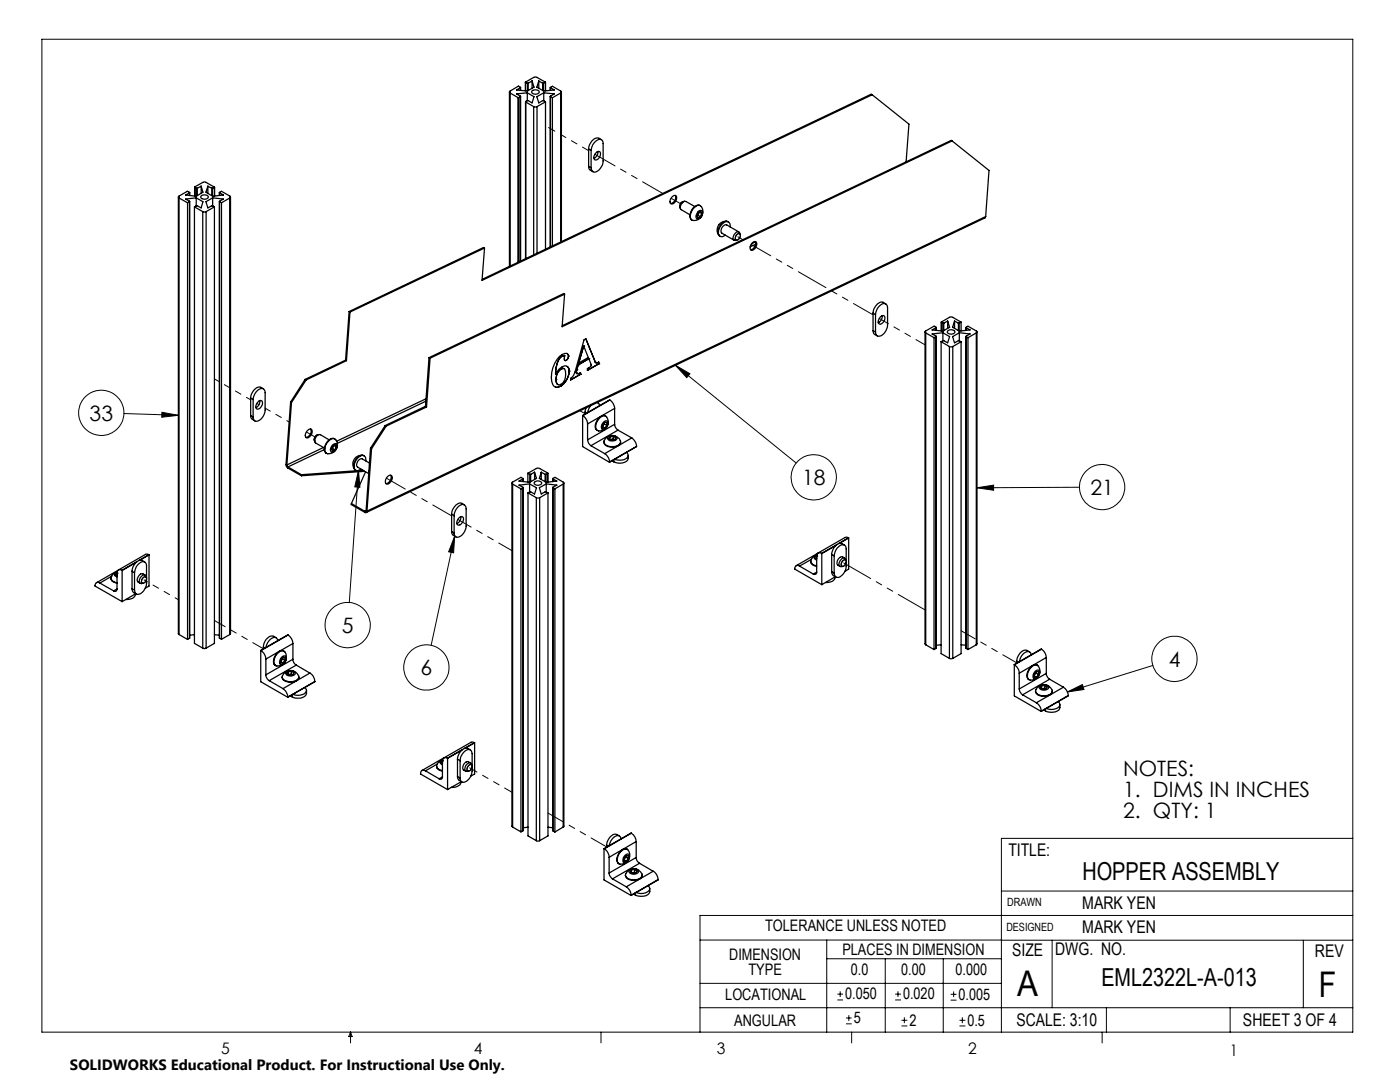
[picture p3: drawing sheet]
<svg xmlns="http://www.w3.org/2000/svg" width="279mm" height="216mm" viewBox="0 0 279 216" stroke-linecap="round" stroke-linejoin="round" font-family="sans-serif">
<g fill="none" stroke="#000" stroke-width=".2">
<path d="M8.4 7.8h261.6v198.2h-261.6zM134.8 72.9l2.9 1.7-.6 .8zM134.8 72.9l24.1 19.5M24.7 82.5l10.9 .4M32.3 82.3l3.3 .6-3.3 .4zM71.5 93.9l.3 3.3h-1zM71.5 93.9l-1.8 26.3M195 97.3l3.3-.5v1zM215.4 97.2l-20.4 .1M90.7 107l-.2 3.3-1-.2zM90.7 107l-4.7 21.8M213 138.1l3-1.5 .3 1z"/>
<path d="M230.1 132.8l-17.1 5.3M199.8 177.8h70.2M270 167.3h-70.2v38.7M139.7 187.6h60.2M139.7 196.2h60.1M165 187.6v18.4M165 191.3h34.8M167.1 199.5h1.1M167.1 198.4h1.1M167.7 197.8v1.1M176.7 191.3v14.7M178.6 199.5h1.2"/>
<path d="M178.6 198.4h1.2M179.2 197.8v1.1M188.2 191.3v14.7M189.7 199.6h1.2M189.7 198.4h1.2M190.3 197.8v1.2M199.8 187.6h70.2M210 187.6v13.5M260.1 187.6v13.5M270 182.7h-130.3v23.3M70 206v2.1M70 206l.3 .8h-.7z"/>
<path d="M119.9 206v2.1M139.7 201.1h130.3M168.8 204.3h1.2M168.8 203.1h1.2M169.4 202.6v1.1M170 206v2.1M179.9 204.7h1.2M179.9 203.6h1.2M180.5 203v1.2M191.5 204.7h1.2M191.5 203.6h1.2M192.1 203v1.2"/>
<path d="M220 206v2.1M220.8 201.1v4.9M245.5 201.1v4.9"/>
<circle cx="20.2" cy="82.4" r="4.5"/>
<circle cx="162.4" cy="95.3" r="4.5"/>
<circle cx="219.9" cy="97.2" r="4.5"/>
<circle cx="69.4" cy="124.7" r="4.5"/>
<circle cx="85.1" cy="133.2" r="4.5"/>
<circle cx="234.4" cy="131.5" r="4.5"/>
</g>
<path d="M134.8 72.9l2.9 1.7-.6 .8zM195 97.3l3.3-.5v1zM213 138.1l3-1.5 .3 1zM90.7 107l-.2 3.3-1-.2zM32.3 82.3l3.3 .6-3.3 .4zM71.5 93.9l.3 3.3h-1z" fill="#000"/>
<g fill="none" stroke="#000" stroke-width=".25">
<path d="M101.7 18.3v34.9M101.8 18.6l1.6 .9M101.8 18.6v34.5M103.4 19.5h.1M103.4 19.5v32.9M103.5 19.5v32.8M103.9 19.2l-.4 .3M103.9 17.5v.5M103.9 19.2v32.9M104.8 16.4l2.1-1.1 2 1.1M104.8 16.4l.4 .2M104.8 16.4v1.7"/>
<path d="M105.2 18.5l1.4 .8-.4 1.2-.8-.4-.5 .3M105.2 18.2l-2.1-.2 .8-.5-.4-.3-1.8 1v.2l.1 .2M105.2 16.6h.2M105.2 18.5l-2.1 .2 .8 .5M105.2 16.6v1.6M105.2 18.5v1.6M105.4 16.6v1.5M106.2 18.2l.7-.3a.54 .54 0 0 1 .7 .6l-.7 .3a.58 .58 0 0 1-.7-.6zM106.2 16.2l-.8 .4M106.2 16.2l.4 1.2-1.4 .8M106.2 16.2v1.4M107.5 16.2l.8 .4"/>
<path d="M107.5 16.2l-.4 1.2 1.4 .8 2.1-.2-.7-.5M107.5 16.2v1.4M108.3 16.6h.2M108.3 16.6v1.5M108.5 16.6v1.6M108.5 18.5l2.1 .2-.7 .6M108.5 18.5l-1.4 .8 .4 1.2 .8-.4 .6 .2M108.5 18.5v1.6M108.9 16.4l-.4 .2M108.9 16.4v1.7M109.8 17.5v.5M109.8 19.2v30.1"/>
<path d="M109.9 17.5l.3-.3 1.8 1v.2l-.1 .2M109.9 19.3l.3 .2M109.9 17.5v.5M109.9 19.3v29.9M110.2 19.5v29.6M111.9 18.6l-1.7 .9M111.9 18.6v29.7M112 18.3v29.9M174.1 18.9l-77.9 37.1 .5-6.5M174.1 18.9l7.3 5.9-.6 7.5M174.1 18.9l-.3-.1-77.6 36.9M35.6 39.3v87.1l.1 .2"/>
<path d="M35.7 39.5l1.7 1M35.7 39.5v87.1M37.8 38.5l-.4-.3-1.8 1 .1 .3M37.8 38.5v.5M37.9 38.4v.6M38.8 37.4v1.7M38.9 37.4l.3 .2M38.9 37.4v1.7M39.2 39.5l-2.2 .2 .8 .6M39.2 39.5l1.3 .8-.4 1.2-.8-.5-.5 .3M39.2 39.5v1.6M39.2 37.6h.2"/>
<path d="M39.2 37.6v1.5M39.4 37.6v1.4M40.1 37.1l.4 1.2-1.3 .9-2.2-.3 .8-.4M40.1 37.1l-.7 .5M40.1 37.1v1.5M40.3 39l.5-.1a.54 .54 0 0 1 .7 .6l-.7 .3a.54 .54 0 0 1-.7-.6zM41.5 37.1l.8 .5M41.5 37.1l-.4 1.2 1.3 .9 2.2-.3-.8-.4M41.5 37.1v1.5M42.3 37.6h.1M42.3 37.6v1.4M42.4 39.5l2.2 .2-.8 .6"/>
<path d="M42.4 39.5l-1.3 .8 .4 1.2 .9-.4M42.4 37.6v1.5M42.4 39.5v1.6M42.8 37.4l-2.1-1.1-1.8 1.1M42.8 37.4l-.4 .2M42.8 37.4v1.7M43.8 38.4v.6M43.8 38.5v-.1l.4-.2 1.8 1-.1 .3M43.8 38.5v.5M45.9 39.5l-1.7 1M45.9 39.5v87.1M46 39.3v87.1l-.1 .2"/>
<path d="M104.9 20.3v31.3M104.9 20.4l1.6 .9M104.9 20.4v31.2M106.5 21.3h.7M106.5 21.3v29.6M107.2 21.3v29.3M108.9 20.3l-1.7 1M108.9 20.3v29.4M117.5 33.2l.1 .6 .7 .5M117.5 29.7l.5 .3M117.5 33.2l.5 .3M117.5 29.7v3.5"/>
<path d="M118 30a2.32 2.32 0 0 1 1.8-2.2 .69 .69 0 0 1 .6 .8v3.5a2.32 2.32 0 0 1-1.8 2.3 .83 .83 0 0 1-.6-.9M118 30v3.5M119 30.5a.51 .51 0 0 1 .8-.2 1.18 1.18 0 0 1-1.1 1.6 .94 .94 0 0 1 .3-1.4zM119.3 30.2v.3l-.2 .6-.6 .5M120 27.9a1.35 1.35 0 0 0-2.2 .7l-.3 1.1M134.1 39.4a.55 .55 0 0 1 .9-.2 1.1 1.1 0 0 1-1.1 1.4 .89 .89 0 0 1 .2-1.2zM134.8 39a1.2 1.2 0 0 1-1 1.6M190 28.1l-77.8 37.1 .5-6.5M190 28.1l7.4 5.9-.7 9.2M190 28.1l-.2-.1-77.6 37M37.4 40.5v87.1M37.8 40.3l-.4 .2"/>
<path d="M37.8 40.3v87.1M37.9 40.2l-.1 87.2M38.8 41.3v87.1l1.7 .9M38.8 41.3l1.7 .9M40.5 42.2h.6M40.5 42.2v87.1M41.1 42.2v87.1M42.4 41.1l.4 .2M42.8 41.3l-1.7 .9M42.8 41.3v87.1l-1.7 .9M43.8 40.2v87.2M43.8 40.3l.4 .2"/>
<path d="M43.8 40.3v87.1M44.2 40.5v87.1M96.7 49.5l-26.9 12.8M96.7 49.5l-.2-.1-26.8 12.8M112.7 58.7l-26.9 12.8M112.7 58.7l-.2-.1-26.9 12.8M136.7 40.1a1.02 1.02 0 0 0-.9 1.6M138.4 41.5a1.15 1.15 0 0 1 1.4-.4 1.71 1.71 0 0 1 .2 2.1 1.71 1.71 0 0 1-2 .7 1.78 1.78 0 0 1 .4-2.4zM138.6 41.2l-1.7-1a1.08 1.08 0 0 0-.9 1.6l1.7 1.1M139.1 43.1l.2 .4 .5-.3M139.3 43l-.2 .1M139.3 43l.5 .2"/>
<path d="M139.5 42.1l.2-.1 .4 .1a1.08 1.08 0 0 1-1.1 1.5 1.33 1.33 0 0 1 .5-1.5zM139.6 42.3l-.3 .7M139.6 42.3l.5 .3M139.8 41a1.49 1.49 0 0 0-1.9 1.2 1.21 1.21 0 0 0 .2 1.7M140.1 42.6l-.3 .6M140.1 42.6l-.3-.4-.5 .2-.2 .7M143.4 46.9l.3 .3M145 44.1a1.78 1.78 0 0 0-1.6 .9 1.78 1.78 0 0 0 0 1.9M145.4 44.3a1.55 1.55 0 0 0-2 1.3 1.33 1.33 0 0 0 0 1.3M145.7 45.3a.8 .8 0 0 0-.4-1.1 .8 .8 0 0 0-1 .4 1.82 1.82 0 0 0-.6 2.6 .95 .95 0 0 0 1-.3M147 46.9l.6-.3a.78 .78 0 0 1 0 .9 .78 .78 0 0 1-.8 .3v-.4zM147.5 46.3l-2.5-1.4a1.1 1.1 0 0 0-.9 1.6l2.4 1.4"/>
<path d="M147.7 46.8l-.1-.4a.78 .78 0 0 0-1.2 .7 .6 .6 0 0 0 .1 .8h.5M150.2 48.4l.5-.2a.93 .93 0 0 1-.2 1.6l-.5 .2a.82 .82 0 0 1 0-1.4zM150.7 48.2a1.21 1.21 0 0 1-.9 1.6M150.8 48.3l-.8 .3M150.8 48.7l-1.1 .5M196.7 43.2l-.1 .3-123.5 58.8M196.7 43.2l-123.5 58.8M50 79.4l.5 .3M50 79.4v3.5M50.5 79.7a2.32 2.32 0 0 1 1.8-2.2 .76 .76 0 0 1 .6 .9v3.4a2.32 2.32 0 0 1-1.8 2.3 .76 .76 0 0 1-.6-.9M50.5 79.7v3.5M51.9 79.9l-.3 .9-.6 .5"/>
<path d="M52.6 77.6a1.34 1.34 0 0 0-2.2 .7l-.4 1.1M60.9 75.7l.2 .1M60.9 75.7l-2.9 4.5M61.1 75.8l-2.9 4.5M69 71.9l.1 .1M69 71.9l-8.1 3.8M69.1 72l-8 3.8M69.7 62.2l.1 .1M69.7 62.2l-.7 9.7M69.8 62.3l-.7 9.7M85.1 79.6l-17.9 8.5M85.6 71.4l.2 .1"/>
<path d="M85.6 71.4l-.7 9.7M85.8 71.5l-.7 9.7M110.9 74.3v.4M110.9 74.3h.1M110.9 74.7h.1M110.9 75.7l.1 .6 .4 .4M110.9 75.7h.1M111.9 77l-.5 .3-.5-.1M111.9 77h.1M112 73.6a2.32 2.32 0 0 0-1.1 2.1M112 73.6a.53 .53 0 0 1 .7 .1 2.17 2.17 0 0 1-1.2 3.1M112 73.6h.1"/>
<path d="M112.2 71a3.9 3.9 0 0 0-1.3 3.3M112.2 71h.1M112.5 73.6h-.5M112.6 70.9l-.4 .1M112.6 70.9h.1M112.6 71v.8l.2 .2 .2-.1M113 71.9l-.2 .1M113 71.9h.1M113.2 73.1l.3 .4 .1 .5M113.3 70.7l.2 .3M113.5 71l-.2 .6-.3 .3M113.5 71l-.1-.3-.3-.2a2.21 2.21 0 0 0-2 1.3 5.5 5.5 0 0 0-.8 5 .94 .94 0 0 0 1.6 .2"/>
<path d="M113.5 71h.1M113.6 74a3.8 3.8 0 0 1-1.7 3M113.6 74l-.1-.5a1.14 1.14 0 0 0-2 .2l-.6 1M113.6 74h.1M115 74.3l.3 .3 .6-.2v.3M115 74.3l.1 .2M115 74.3h.1M115.1 73.8l-.1 .5M115.1 73.8h.1M115.4 72.8h.1M115.4 72.8l-.3 1M115.5 72.4h.1"/>
<path d="M115.9 74.7h.1M116.5 69h.1M116.5 69l-1 3.4M116.5 69l.9 2.3-1.9 1.1M117.5 71.6l.5 1.1a.77 .77 0 0 1-.8 .9v.3l2.3-1.3M117.5 71.6h.1M117.5 71.6l-2.1 1.2M118.8 72.3l-1.9-4.7-.3 .2-1.8 6.4a2.05 2.05 0 0 1-.9 1.3v.3l2-1.1M118.8 72.3l.3 .2 .4-.3v.4M118.8 72.3l.2 .1M118.8 72.3h.1M119.5 72.6h.1"/>
<path d="M121.7 79.8a2.1 2.1 0 0 1 1 1.7M121.7 79.8l-5.4 3.1M174.2 66l.2 .6 .7 .4M174.2 62.5l.5 .3M174.2 66l.5 .3M174.2 62.5v3.5M174.7 62.8a2.24 2.24 0 0 1 1.8-2.2 .76 .76 0 0 1 .6 .8v3.5a2.24 2.24 0 0 1-1.8 2.2 .76 .76 0 0 1-.6-.8M174.7 62.8v3.5M175.7 63.2a.48 .48 0 0 1 .5-.2 .48 .48 0 0 1 .4 .3l-.2 .9a.71 .71 0 0 1-1 .4 1.07 1.07 0 0 1 .3-1.4zM176.1 63l-.2 .9-.6 .5M176.8 60.6l-.6-.3a1.96 1.96 0 0 0-2 2.2M184.6 66.2v62.3l.1 .2"/>
<path d="M184.7 66.4l1.7 1M184.7 66.4v62.3M186.4 67.4v62.2M186.8 65.4v-.1l-.4-.2-1.7 1-.1 .2 .1 .1M186.8 67.2l-.4 .2M186.8 65.4l-.8 .4 2.2 .3M186.8 65.4v.5M186.8 67.2v62.2M186.8 67.1v62.3M186.8 65.3v.6M187.8 68.2l1.7 .9M187.8 68.2v62.2l1.7 1"/>
<path d="M187.9 64.3v1.7M187.9 64.3l.3 .2M188.2 66.4l1.3 .8-.4 1.2-.8-.5-.1 .1M188.2 66.4l-2.2 .2 .8 .6M188.2 64.5h.1M188.2 68l-.4 .2M188.2 64.5v1.5M188.2 66.4v1.6M188.3 64.5v1.5M189.1 66.1l.7-.3a.58 .58 0 0 1 .7 .6l-.4 .2h-.6l-.4-.2zM189.1 64.1l.4 1.2-1.3 .8M189.1 64.1l-.8 .4"/>
<path d="M189.1 64.1v1.4M189.5 69.1h.6M189.5 69.1v62.3M190.1 69.1v62.3M190.5 64.1l.8 .4M190.5 64.1l-.4 1.2 1.4 .8M190.5 64.1v1.4M191.3 64.5h.1M191.3 64.5v1.5M191.4 68l.4 .2M191.4 64.5v1.5M191.5 66.4l2.1 .2-.8 .6"/>
<path d="M191.5 66.4l-1.4 .8 .4 1.2 .9-.4M191.5 66.4v1.6M191.8 64.3l-2-1.1-1.9 1.1M191.8 68.2l-1.7 .9M191.8 64.3l-.4 .2M191.8 64.3v1.7M191.8 68.2v62.2l-1.7 1M192.8 67.1v62.3M192.8 65.3v.6M192.8 65.4v-.1l.4-.2 1.7 1 .1 .2-.2 .1M192.8 67.2l.4 .2M192.8 65.4l.8 .4-2.1 .3"/>
<path d="M192.8 65.4v.5M192.8 67.2v62.2M193.2 67.4v62.2M194.8 66.4l-1.6 1M194.8 66.4v62.3M195 66.2v62.3l-.2 .2M50 82.9a1.04 1.04 0 0 0 .9 1.1M50 82.9l.5 .3M51.5 80.2a.51 .51 0 0 1 .8-.2 1.22 1.22 0 0 1-1 1.6 .94 .94 0 0 1 .2-1.4zM57.1 92.7v.3l.3 .4M57.1 92.7l.2 .1M57.3 92.8l.2 .4"/>
<path d="M57.4 93.4l2.7 1.5M57.5 93.2l2.6 1.5M57.5 93.2l-.1 .2M58 80.2l.2 .1M58 80.2l-.9 12.5M58.2 80.3l-.9 12.5M60.1 94.7v.2M61.2 86a.64 .64 0 0 1 1-.2 1.26 1.26 0 0 1-1 1.6 .84 .84 0 0 1 0-1.4zM62 85.6a1.19 1.19 0 0 1-1 1.7M63.7 86.7a.97 .97 0 0 0-.9 .5 .97 .97 0 0 0 .1 1M64.6 89.3l-7.3 3.5M64.7 89.7l-7.2 3.5"/>
<path d="M65.5 88.1a.93 .93 0 0 1 1.6-.2 1.73 1.73 0 0 1-.1 1.9 1.73 1.73 0 0 1-1.9 .6 1.82 1.82 0 0 1 .4-2.3zM65.7 87.8l-1.7-1.1a1.11 1.11 0 0 0-1 1.7l1.7 1M66.1 89.6l.3 .4 .4-.2M66.3 88.8a.56 .56 0 0 1 1 0 1.29 1.29 0 0 1-1.1 1.4 .9 .9 0 0 1 .1-1.4zM66.4 89.5l-.3 .1M66.4 89.5l.4 .3M66.8 87.6l-.1-.1a1.52 1.52 0 0 0-1.8 1.3 1.16 1.16 0 0 0 .3 1.7M67.1 89.1l-.2-.3-.5 .2-.3 .6M67.1 89.1l-.3 .7M67.1 89.1l-.5-.2-.2 .6M72.3 90.8a1.74 1.74 0 0 0-1.7 .9 1.74 1.74 0 0 0 .1 1.9M72.4 93.8l-12.3 .9"/>
<path d="M72.7 90.9a1.49 1.49 0 0 0-1.9 1.2 1.21 1.21 0 0 0 .2 1.7M72.8 94.1l-12.7 .8M73 94.2l-2.9 6.3M73 92a.79 .79 0 0 0-.3-1 .79 .79 0 0 0-1.1 .2 2.02 2.02 0 0 0-.7 2.6 .91 .91 0 0 0 1.1-.2M73.6 93.9v.4M73.7 92.4l-1.4-.8a1.06 1.06 0 0 0-.9 1.6l2.2 1.3M73.9 89.4l.3 .1M73.9 89.4l-.8 12.5M74.2 89.5l-1 12.5M76.9 84.9l.2 .1M76.9 84.9l-3 4.5M77.1 85l-2.9 4.5"/>
<path d="M77.3 95.1a.62 .62 0 0 1 .8-.2 1.16 1.16 0 0 1-1 1.7 1 1 0 0 1 .2-1.5zM78 94.8a1.22 1.22 0 0 1-1 1.7M84.9 81.1l.2 .1M84.9 81.1l-8 3.8M85 80l-17.7 8.5M85.1 81.2l-8 3.8M102.2 96.4v68.5l.1 .1M102.3 96.6l1.7 .9M102.3 96.6v68.4M104 97.5v68.5M104.4 95.5v.6M104.4 97.3v68.5"/>
<path d="M105.3 94.4l2.1-1 1.9 1-.3 .3M105.3 94.4l.4 .3M105.3 94.4v1.8M105.4 98.4l1.6 .9M105.4 98.4v68.4l1.6 .9M105.7 96.6l1.4 .7-.4 1.3-.8-.5-.5 .3M105.7 96.6l-2.1 .2 .8 .5-.4 .2M105.7 96.6v1.5M105.7 94.7h.2M105.7 94.7v1.5M105.9 94.7v1.4M106.6 96.2l.8-.2 .5 .1 .2 .3a.89 .89 0 0 1-1.5 0z"/>
<path d="M106.7 94.2l.4 1.3-1.4 .7-2.1-.2 .8-.5-.4-.3-1.8 1v.2l.1 .2M106.7 94.2l-.8 .5M106.7 94.2v1.5M107 99.3h.7M107 99.3v68.4M107.7 99.3v68.4M108 94.2l.8 .5M108 94.2l-.4 1.3 1.4 .7 2.1-.2-.8-.4M108 94.2v1.5M108.8 94.7h.2M108.8 94.7v1.4M109 94.7v1.5"/>
<path d="M109 96.6l2.1 .2-.8 .5M109 96.6l-1.4 .7 .4 1.3 .8-.5 .6 .3M109 96.6v1.5M109.3 94.4v1.8M109.4 98.4l-1.7 .9M109.4 98.4v68.4l-1.7 .9M110.3 97.3v68.5M110.3 95.5v.6M110.3 95.6l.5-.4 1.7 1v.2l-.1 .2M110.3 97.3l.4 .2M110.3 95.6v.5M110.7 97.5v68.5"/>
<path d="M112.4 96.6l-1.7 .9M112.4 96.6v68.4M112.5 96.4v68.5l-.1 .1M116.3 82.9h.1M116.3 82.9v6.2l5.3 3.2M116.3 82.9a2.1 2.1 0 0 1 1 1.7M116.8 82.2v.4M116.8 82.2l.3 .2M116.9 81.4l-.1 .8M117.3 87.8a1.57 1.57 0 0 0 .6 1.1M117.3 84.6v3.2M117.9 80.9l-.6 1.4"/>
<path d="M117.9 88.9l2.8 1.6M119.2 80.3l.3 .2 .2 .5M119.2 80.3l.1 .1M119.8 83.3a.9 .9 0 0 1 1.1-.3 .9 .9 0 0 1 .5 1 1.71 1.71 0 0 1-2.2 1.9 1.83 1.83 0 0 1 .6-2.6zM120.3 85.2l.4 .2M120.4 84.2l.3-.1a.41 .41 0 0 1 .7 .2l-.2 .6a.78 .78 0 0 1-1.1 .6v-.7zM120.5 88.2a1.08 1.08 0 0 0 1.3 1 1.54 1.54 0 0 0 2.1-1M120.6 84.6l-.3 .5M120.6 84.3v.3M120.6 84.6l.5 .3M120.7 90.5a2.1 2.1 0 0 1 .9 1.7M120.8 87.5a1.77 1.77 0 0 1 3.1 .7 1.4 1.4 0 0 1-1.7 .9 1.24 1.24 0 0 1-1.6-1.2z"/>
<path d="M120.9 83a1.56 1.56 0 0 0-1.9 1.3 1.05 1.05 0 0 0 .2 1.6M121.1 84.9v-.6h-.4l-.4 .5v.6h.4M121.1 84.9l-.4 .5M121.3 87.2a1.17 1.17 0 0 1 1.9 .3 1.12 1.12 0 0 1-2-.1zM121.6 92.2v.1M121.7 87.2v.5M122.2 91.9l.3 .2M122.4 87.1l.5 .2-.2 .4-.7 .1-.5-.2 .2-.4M122.4 87.1l-.7 .1M122.4 87.6l-.6 .1M122.4 87.6l.2 .1M122.4 87.1v.5"/>
<path d="M122.5 91.8v.3M122.7 84.7a1.57 1.57 0 0 0 .6 1.1M122.7 81.5l-5.4 3.1M122.7 81.5v3.2M122.7 84.7l-5.4 3.1M123.3 85.8l-5.4 3.1M123.3 85.8l2.8 1.6M125.1 90.3l.1 .1a.83 .83 0 0 1 .1 .8 .83 .83 0 0 1-.8 .5l-.8 .1-1-.1M125.4 90.9a1.2 1.2 0 0 1-1.3 1.5h-.8l-.8-.3M126.1 87.4a2.25 2.25 0 0 1 .9 1.7M126.1 87.4l-5.4 3.1M127 89.1l-5.4 3.1"/>
<path d="M127 89.1l-5.4 3.2M19.9 116.3a.59 .59 0 0 0-.7 0 .59 .59 0 0 0-.2 .6l5.4 3.2M19.9 116.3l2.8 1.6M22.2 115.4v.1a1.09 1.09 0 0 0 1.2 .9M22.3 115l-2.4 1.3M23.4 114.2a.46 .46 0 0 0-.5 .4 .46 .46 0 0 0 .4 .5h.1M23.4 114.4h.1M23.4 117.5a.4 .4 0 0 1-.2 .5 .4 .4 0 0 1-.5-.1M23.4 114.4l-.3 .4 .3 .1M23.4 114.4v3.1M23.4 117.5l-.7 .4M23.4 114.2a1.35 1.35 0 0 0-1.2 1.4 1.51 1.51 0 0 0 1.2 .7"/>
<path d="M23.6 113.8l-4.3 2.5M24.3 113.8a.58 .58 0 0 0-.7-.1 .58 .58 0 0 0-.2 .7M24.3 113.8h.1M24.4 113.8v6.3M26.4 117.5l.1 .6 .7 .4M26.4 114l.4 .3M26.4 117.5l.4 .3M26.4 114v3.5M26.8 114.3a2.24 2.24 0 0 1 1.8-2.2 .76 .76 0 0 1 .6 .8v2.4M26.8 114.3v3.5M27 118.5a1.49 1.49 0 0 1-1.9 1.1M27.1 118.5l-2.7 1.6"/>
<path d="M27.2 112.2l-2.8 1.6M27.4 112l-3.1 1.8M28.6 115.2l.5-.1a.82 .82 0 0 1-.8 1.2 .85 .85 0 0 1 .3-1.1zM28.9 112.1l-.5-.3a1.97 1.97 0 0 0-2 2.2M29 114.8l-.5-.3a1.1 1.1 0 0 0-.9 1.7l.4 .2M29.2 115.3l-.1-.4a.81 .81 0 0 0-1.2 .6 .58 .58 0 0 0 .3 1l.3-.1M29.2 115.6a2.55 2.55 0 0 1-1.8 3 .76 .76 0 0 1-.6-.8M29.7 110.7l-.5-.1-5.6 3.1M29.7 110.7h.1M29.7 110.7l-2 1.1M29.7 110.7l-1.8 1.1M29.7 110.7v6.2l-.7 .5"/>
<path d="M70.1 100.5v.2l2.7 1.5M70.1 100.5l2.7 1.5M72.8 102v.2M73.1 101.9l-.1 .2-.2-.1M73.1 101.9l.1 .1M73.1 101.9l-.3 .1M73.2 102a.26 .26 0 0 1-.1 .3 .26 .26 0 0 1-.3-.1M90.1 106a1.04 1.04 0 0 0 .9 1.1M90.1 102.6l.5 .3M90.1 106l.5 .4M90.1 102.6v3.4M90.6 102.9a2.32 2.32 0 0 1 1.8-2.3 .83 .83 0 0 1 .6 .9v3.5a2.32 2.32 0 0 1-1.8 2.2 .76 .76 0 0 1-.6-.8"/>
<path d="M90.6 102.9v3.5M91.6 103.3a.49 .49 0 0 1 .5-.2 .49 .49 0 0 1 .4 .3l-.2 .9a.71 .71 0 0 1-1 .4 1.07 1.07 0 0 1 .3-1.4zM92 103.1l-.2 .9-.6 .5M92.7 100.8l-.6-.4a1.96 1.96 0 0 0-2 2.2M159.6 113a.59 .59 0 0 0-.7-.1 .59 .59 0 0 0-.3 .7l5.4 3.1M159.6 113l2.7 1.5M161.8 112v.1a1.19 1.19 0 0 0 1.2 .9M161.9 111.6l-2.3 1.4M163 111.8l-.3-.2a.47 .47 0 0 1-.1-.5 .47 .47 0 0 1 .4-.3 1.43 1.43 0 0 0-1.1 1.4 1.29 1.29 0 0 0 1.1 .7M163 111h.1M163 114.2a.42 .42 0 0 1-.2 .4 .42 .42 0 0 1-.5-.1M163 111l-.2 .4 .2 .1"/>
<path d="M163 111v3.2M163 114.2l-.7 .3M164 110.4a.6 .6 0 0 0-.7-.1 .6 .6 0 0 0-.3 .7M164 110.4v.1M164 110.5v6.2M166 114.1a1.07 1.07 0 0 0 .8 1M166 114.1l.5 .3M166 110.6l.5 .3M166 110.6v3.5M166.5 110.9a2.24 2.24 0 0 1 1.8-2.2 .69 .69 0 0 1 .6 .8v2.4M166.5 110.9v3.5M166.7 115.1a1.49 1.49 0 0 1-2 1.1"/>
<path d="M166.7 115.1l-2.7 1.6M166.8 108.8l-2.8 1.7M167 108.7l-3 1.7M168.2 111.9l.4-.2a.75 .75 0 0 1 .2 .9 .75 .75 0 0 1-.8 .4 .81 .81 0 0 1 .2-1.1zM168.5 108.8a1.32 1.32 0 0 0-2.2 .6l-.3 1.2M168.6 111.4a.95 .95 0 0 0-1.1-.1 .95 .95 0 0 0-.5 .9l.1 .5 .5 .3M168.9 112.2a2.5 2.5 0 0 1-1.8 3 .76 .76 0 0 1-.6-.8M168.9 111.9l-.2-.4a.78 .78 0 0 0-1.2 .6 .6 .6 0 0 0 .2 .9h.5M169.3 107.3l-.3-.1h-.3l-9.8 5.7M169.3 107.3l.1 .1M169.3 107.3l-1.9 1.2M169.4 107.4l-1.9 1"/>
<path d="M169.4 107.4v6.2l-.8 .4M35.7 126.6l1.7 1M37.8 127.4l-.4 .2M38.8 126.6l-.9 .2M40.5 129.3l.3 .1 .3-.1M42.8 126.6l1 .2M43.8 127.4l.4 .2M45.9 126.6l-1.7 1M52 129.8h.1M52 129.8v6.2l5.4 3.1M52.1 129.8a2.15 2.15 0 0 1 1 1.7M52.6 129.1v.4"/>
<path d="M52.6 129.1l.3 .2M53.1 134.7a1.57 1.57 0 0 0 .6 1.1M53.1 131.5v3.2M53.7 135.8l2.8 1.6M55.1 127.2a1.28 1.28 0 0 0-2 .4l-.4 .7-.1 .8M55.4 127.8a.68 .68 0 0 0-.4-.6 .68 .68 0 0 0-.7 .2l-.9 .8-.3 1M55.5 130.2a.9 .9 0 0 1 1.1-.3 .9 .9 0 0 1 .5 1.1 1.62 1.62 0 0 1-2.3 1.6 2.15 2.15 0 0 1 .7-2.4zM56.1 132l.3 .3M56.2 131.1a.49 .49 0 0 1 .5-.2 .49 .49 0 0 1 .4 .3v.3a1.13 1.13 0 0 1-1.1 1.1 1.02 1.02 0 0 1 .2-1.5zM56.3 135.1a1.56 1.56 0 0 0 2.1 1 1.21 1.21 0 0 0 1.3-1M56.4 131.5l-.3 .5M56.4 131.2v.3"/>
<path d="M56.4 131.5l.5 .3M56.5 137.4a2.24 2.24 0 0 1 .9 1.7M56.6 134.4a1.64 1.64 0 0 1 1.8-.6 1.64 1.64 0 0 1 1.2 1.5 2.18 2.18 0 0 1-3.2 0l-.1-.2zM56.7 129.9a1.08 1.08 0 0 0-1.5 .6 1.54 1.54 0 0 0-.2 2.3M56.9 131.8v-.6h-.5l-.3 .5v.6h.3M56.9 131.8l-.5 .5M57.1 134.1a1.09 1.09 0 0 1 1.8 .3 1.1 1.1 0 0 1-1.9-.1zM57.5 126.7a2.02 2.02 0 0 1 1 1.7M57.5 126.7l-5.4 3.1M57.5 126.7l-5.5 3.1M57.5 134.1v.4M57.9 138.9l.4 .1"/>
<path d="M58.1 133.9l.5 .3-.1 .4-.7 .1-.5-.3 .2-.3M58.1 133.9l-.6 .2M58.1 134.5l-.5 .1M58.1 134.5l.3 .2M58.1 133.9v.6M58.3 138.6v.4M58.5 131.6a1.33 1.33 0 0 0 .6 1.1M58.5 128.4l-5.4 3.1M58.5 128.4v3.2M58.5 131.6l-5.4 3.1M59.1 132.7l-5.4 3.1M59.1 132.7l2.7 1.6"/>
<path d="M60.8 137.2a.69 .69 0 0 1 .4 .7 .69 .69 0 0 1-.5 .6l-1.2 .2-1-.2M61.2 137.8a1.33 1.33 0 0 1-1.7 1.5h-.5l-.7-.3M61.8 134.3a2.02 2.02 0 0 1 1 1.7M61.8 134.3l-5.3 3.1M62.8 136l-5.4 3.1M62.8 136h.1M184.7 128.7l1.7 .9M186.8 129.4l-.4 .2M187.8 128.7l-1 .1M189.5 131.4h.6M191.8 128.7l1 .1M192.8 129.4l.4 .2"/>
<path d="M194.8 128.7l-1.6 .9M202.4 132.6h.1M202.4 132.6v6.3l5.4 3.1M202.5 132.6a2.25 2.25 0 0 1 .9 1.7M202.9 131.9v.4M202.9 131.9l.4 .3M203.4 137.5a1.57 1.57 0 0 0 .7 1.1M203.4 134.3v3.2M204.1 138.6l2.7 1.6M205.5 130.1a1.34 1.34 0 0 0-2.2 .7l-.4 1.1M205.6 133.3a1.07 1.07 0 0 1 1.6-.4 1.75 1.75 0 0 1 0 2 1.75 1.75 0 0 1-1.8 .7 1.63 1.63 0 0 1 .2-2.3zM205.8 130.7a.71 .71 0 0 0-.4-.7 .71 .71 0 0 0-.8 .2l-.8 .9-.4 .9"/>
<path d="M206.4 134.9l.4 .2M206.6 133.9a.58 .58 0 0 1 .8-.1 1.18 1.18 0 0 1-1 1.6 .97 .97 0 0 1 .2-1.5zM206.7 137.9a1.56 1.56 0 0 0 2.1 1 1.13 1.13 0 0 0 1.2-1M206.8 134.3l-.4 .5M206.8 134.1v.2M206.8 134.3l.5 .3M207 132.8a1.55 1.55 0 0 0-1.9 1.3 1.09 1.09 0 0 0 .3 1.5M207.3 134.6v-.6h-.5l-.4 .5v.6h.4M207.3 134.6l-.5 .5M207.5 136.9a1.12 1.12 0 0 1 1.8 .3 1.11 1.11 0 0 1-1.9-.1zM207.9 129.5a2.1 2.1 0 0 1 .9 1.7M207.9 136.9v.5"/>
<path d="M207.9 129.5l-5.4 3.1M207.9 129.5l-5.5 3.1M208.5 136.8l.5 .3-.2 .3-.6 .1-.5-.2 .2-.4M208.5 136.8l-.6 .1M208.5 137.3l-.6 .1M208.5 137.3l.2 .2M208.5 136.8v.5M208.8 134.4a1.57 1.57 0 0 0 .7 1.1M208.8 131.2l-5.4 3.1M208.8 131.2v3.2M208.8 134.4l-5.4 3.1M209.5 135.5l-5.4 3.1"/>
<path d="M209.5 135.5l2.7 1.6M209.9 137.6a1.76 1.76 0 0 0-1.7-1 1.76 1.76 0 0 0-1.5 1.3 2.01 2.01 0 0 0 3.2 .2v-.4M211.2 140a.79 .79 0 0 1 .3 .9 .79 .79 0 0 1-.8 .5l-.9 .2-1-.2M212.2 137.1a2.1 2.1 0 0 1 1 1.7M212.2 137.1l-5.4 3.1M213.2 138.8l-5.4 3.1M213.2 138.8l-5.4 3.2M84.9 153.8a.61 .61 0 0 0-.7 0 .61 .61 0 0 0-.3 .6l5.4 3.2M84.9 153.8l2.7 1.6M87.1 152.9a1.12 1.12 0 0 0 1.2 1M87.2 152.5l-2.3 1.3M88.3 151.8h.1"/>
<path d="M88.3 155a.41 .41 0 0 1-.2 .4 .41 .41 0 0 1-.5 0M88.3 151.8l-.2 .4 .2 .1M88.3 151.8v3.2M88.3 155l-.7 .4M88.3 151.6v.1a1.44 1.44 0 0 0-1.1 1.4 1.51 1.51 0 0 0 1.1 .7M88.3 151.7l-.4 .2a.49 .49 0 0 0 .4 .7M89.3 151.3a.6 .6 0 0 0-.7-.1 .6 .6 0 0 0-.3 .7M89.3 151.3h.1M89.3 151.3v6.3M91.3 154.9a1.13 1.13 0 0 0 .9 1.1M91.3 151.5l.5 .3M91.3 154.9l.5 .4"/>
<path d="M91.3 151.5v3.4M91.8 151.8a2.32 2.32 0 0 1 1.8-2.3 .83 .83 0 0 1 .6 .9v2.4M91.8 151.8v3.5M92 156a1.49 1.49 0 0 1-1.9 1.1M92.1 156l-2.8 1.6M92.1 149.7l-2.8 1.6M92.3 149.5l-3 1.8M93.6 152.7l.3-.2a.74 .74 0 0 1 .2 .9 .74 .74 0 0 1-.8 .4l-.1-.6zM93.9 149.6l-.6-.3a1.97 1.97 0 0 0-2 2.2M93.9 152.3a.93 .93 0 0 0-1.1-.2 .93 .93 0 0 0-.4 1v.5l.6 .3M94.2 152.7l-.3-.5a1.09 1.09 0 0 0-.9 1.7h.5M94.2 153.1a2.55 2.55 0 0 1-1.8 3 .69 .69 0 0 1-.6-.8"/>
<path d="M94.7 148.2l-.4-.1h-.3l-9.8 5.6M94.7 148.2h.1M94.7 148.2l-2 1.1M94.7 148.2l-1.8 1.1M94.7 148.2v6.2l-.8 .5M206.8 140.2a2.1 2.1 0 0 1 1 1.7M207.8 141.9v.1M208.3 141.7l.3 .2M208.6 141.5v.4M211.5 140.6a1.17 1.17 0 0 1-1.2 1.5h-.9l-.8-.2M102.3 165l1.7 1M104.4 165.8l-.4 .2"/>
<path d="M104.4 165.7v.1M105.4 165.1l-1 .1M107 167.7l.4 .2 .3-.2M109.4 165.1l.9 .1M110.3 165.8l.4 .2M112.4 165l-1.7 1M120.5 169.3v6.3l5.4 3.1M120.5 169.3l.1 .1M120.6 169.4a2.1 2.1 0 0 1 1 1.7M121.1 168.7v.4M121.1 168.7l.3 .1M121.6 174.2a1.57 1.57 0 0 0 .6 1.2"/>
<path d="M121.6 171.1v3.1M122.2 175.4l2.8 1.6M123.6 166.8a1.34 1.34 0 0 0-2.2 .7l-.3 1.2M124 167.4a.71 .71 0 0 0-.5-.6 .71 .71 0 0 0-.7 .1l-.9 .9-.3 .9M124 169.8a.91 .91 0 0 1 1.1-.3 .91 .91 0 0 1 .6 1 1.76 1.76 0 0 1-2.2 1.9 1.91 1.91 0 0 1 .5-2.6zM124.6 171.6l.4 .2M124.7 170.7l.5-.3h.2a1.01 1.01 0 0 1 0 1.2 1.01 1.01 0 0 1-1 .4v-.8zM124.8 174.6a1.9 1.9 0 0 0 3.1 .6l.3-.6M124.9 171l-.3 .5M124.9 170.8v.2M124.9 171l.5 .3M125 177a2.1 2.1 0 0 1 .9 1.6"/>
<path d="M125.2 169.5a1.11 1.11 0 0 0-1.5 .5l-.4 .8a1.13 1.13 0 0 0 .2 1.6M125.4 171.3v-.6h-.4l-.4 .5v.6h.4M125.4 171.3l-.4 .5M125.4 173.7a1.74 1.74 0 0 1 2.8 .9 1.95 1.95 0 0 1-3.4 0zM125.6 173.7l.8-.3a.66 .66 0 0 1 .7 0 .66 .66 0 0 1 .3 .7 1.12 1.12 0 0 1-1.8-.3zM125.9 178.6v.1M126 166.3a2.02 2.02 0 0 1 1 1.6M126 166.3l-5.4 3.1M126 166.3l-5.5 3M126 173.6v.5M126.4 178.4l.4 .2M126.6 173.5l.5 .3-.1 .4-.7 .1-.5-.3 .2-.4"/>
<path d="M126.6 173.5l-.6 .1M126.6 174.1h-.5M126.6 174.1l.3 .1M126.6 173.5v.6M126.8 178.2v.4M127 171.1a1.33 1.33 0 0 0 .6 1.2M127 167.9l-5.4 3.2M127 167.9v3.2M127 171.1l-5.4 3.1M127.6 172.3l2.8 1.5M127.6 172.3l-5.4 3.1M129.3 176.7a.69 .69 0 0 1 .4 .7 .69 .69 0 0 1-.5 .6l-1.2 .3-1-.2"/>
<path d="M129.7 177.3a1.33 1.33 0 0 1-1.7 1.6l-1.2-.3M130.4 173.8a2.02 2.02 0 0 1 .9 1.7M130.4 173.8l-5.4 3.2M131.3 175.5l-5.4 3.1M131.3 175.5l-5.4 3.2"/>
</g>
<path d="M135.7 41.3l.1-.7 .6-.4M135.8 40.6l-1.9-1M147.3 47.3l.9 .5M147.8 47l-.2-.4a.85 .85 0 0 0-.7 1.3 .87 .87 0 0 0 .9-.9M62.7 87.9l.2-.7 .5-.5M62.9 87.2l-1.8-1M116.8 82.6l-1.1-.6M29.3 115.4l-.2-.3a.85 .85 0 0 0-.7 1.2 .87 .87 0 0 0 .9-.9M168.9 112l-.1-.3a.85 .85 0 0 0-.8 1.3 .87 .87 0 0 0 .9-1M94.2 152.9l-.1-.3a.85 .85 0 0 0-.7 1.2 .87 .87 0 0 0 .8-.9" fill="none" stroke="#000" stroke-width=".2" stroke-dasharray="6.3 1.3 1.3 1.3 1.3 1.3"/>
<path d="M132.3 38.6l-13.6-7.8" fill="none" stroke="#000" stroke-width=".2" stroke-dasharray="6.3 1.3 1.3 1.3 1.3 1.3" stroke-dashoffset="1.7"/>
<path d="M117.5 30.1l-8-4.7" fill="none" stroke="#000" stroke-width=".2" stroke-dasharray="6.3 1.3 1.3 1.3 1.3 1.3" stroke-dashoffset="4.9"/>
<path d="M77.1 95.4l13 7.5" fill="none" stroke="#000" stroke-width=".2" stroke-dasharray="6.3 1.3 1.3 1.3 1.3 1.3" stroke-dashoffset="2"/>
<path d="M91.4 103.6l10.8 6.3" fill="none" stroke="#000" stroke-width=".2" stroke-dasharray="6.3 1.3 1.3 1.3 1.3 1.3" stroke-dashoffset="3.3"/>
<path d="M57.7 84.2l-6.4-3.7" fill="none" stroke="#000" stroke-width=".2" stroke-dasharray="6.3 1.3 1.3 1.3 1.3 1.3" stroke-dashoffset="5.8"/>
<path d="M50 79.8l-7.2-4.2" fill="none" stroke="#000" stroke-width=".2" stroke-dasharray="6.3 1.3 1.3 1.3 1.3 1.3" stroke-dashoffset="5.4"/>
<path d="M52.6 129.5l-9.8-5.7" fill="none" stroke="#000" stroke-width=".2" stroke-dasharray="6.3 1.3 1.3 1.3 1.3 1.3" stroke-dashoffset="3.9"/>
<path d="M35.6 119.7l-6.8-4" fill="none" stroke="#000" stroke-width=".2" stroke-dasharray="6.3 1.3 1.3 1.3 1.3 1.3" stroke-dashoffset="5.6"/>
<path d="M149.9 48.8l24.3 14" fill="none" stroke="#000" stroke-width=".2" stroke-dasharray="6.3 1.3 1.3 1.3 1.3 1.3" stroke-dashoffset="1.8"/>
<path d="M175.5 63.5l9.1 5.3" fill="none" stroke="#000" stroke-width=".2" stroke-dasharray="6.3 1.3 1.3 1.3 1.3 1.3" stroke-dashoffset="4.2"/>
<path d="M121.1 169l-11.7-6.8" fill="none" stroke="#000" stroke-width=".2" stroke-dasharray="6.3 1.3 1.3 1.3 1.3 1.3" stroke-dashoffset="2.8"/>
<path d="M102.2 158.1l-8.5-4.9" fill="none" stroke="#000" stroke-width=".2" stroke-dasharray="6.3 1.3 1.3 1.3 1.3 1.3" stroke-dashoffset="4.6"/>
<path d="M202.9 132.3l-11.1-6.4" fill="none" stroke="#000" stroke-width=".2" stroke-dasharray="6.3 1.3 1.3 1.3 1.3 1.3" stroke-dashoffset="3.1"/>
<path d="M184.6 121.7l-16.2-9.4" fill="none" stroke="#000" stroke-width=".2" stroke-dasharray="6.3 1.3 1.3 1.3 1.3 1.3" stroke-dashoffset=".2"/>
<g font-size="7.1">
<text x="203" y="198.7">A</text>
<text x="263.2" y="198.9">F</text>
</g>
<g font-size="4.9">
<text x="216" y="175.7">HOPPER ASSEMBLY</text>
<text x="219.8" y="196.7">EML2322L-A-013</text>
</g>
<g font-size="4.2">
<text x="17.9" y="83.9">33</text>
<text x="160.1" y="96.8">18</text>
<text x="217.6" y="98.8">21</text>
<text x="68.2" y="126.3">5</text>
<text x="83.9" y="134.7">6</text>
<text x="233.2" y="133">4</text>
<text x="224.2" y="154.8">NOTES:</text>
<text x="224.2" y="158.9">1. DIMS IN INCHES</text>
<text x="224.2" y="163.1">2. QTY: 1</text>
</g>
<g font-size="3.5">
<text x="201.2" y="170.7">TITLE:</text>
<text x="216" y="181.4">MARK YEN</text>
<text x="202" y="190.7">SIZE</text>
<text x="210.6" y="190.6">DWG. NO.</text>
<text x="216" y="186.2">MARK YEN</text>
<text x="262.4" y="190.9">REV</text>
<text x="202.9" y="204.6">SCALE: 3:10</text>
<text x="248.1" y="204.6">SHEET 3 OF 4</text>
</g>
<g font-size="3.2">
<text x="152.7" y="185.7">TOLERANCE UNLESS NOTED</text>
<text x="145.5" y="191.5">DIMENSION</text>
<text x="168.1" y="190.5">PLACES IN DIMENSION</text>
<text x="149.4" y="194.6">TYPE</text>
<text x="169.8" y="194.6">0.0</text>
<text x="179.8" y="194.6">0.00</text>
<text x="190.7" y="194.6">0.000</text>
<text x="144.7" y="199.6">LOCATIONAL</text>
<text x="168.7" y="199.4">0.050</text>
<text x="180.2" y="199.4">0.020</text>
<text x="191.3" y="199.5">0.005</text>
<text x="146.5" y="204.6">ANGULAR</text>
<text x="170.4" y="204.2">5</text>
<text x="181.5" y="204.6">2</text>
<text x="193.1" y="204.6">0.5</text>
<text x="44.2" y="210.4">5</text>
<text x="94.6" y="210.3">4</text>
<text x="143.1" y="210.4">3</text>
<text x="193.2" y="210.3">2</text>
<text x="245.4" y="210.6">1</text>
</g>
<text font-size="3" x="14" y="213.5">SOLIDWORKS Educational Product. For Instructional Use Only.</text>
<g font-size="2.3">
<text x="200.8" y="185.7">DESIGNED</text>
<text x="201" y="180.9">DRAWN</text>
</g>
</svg>
